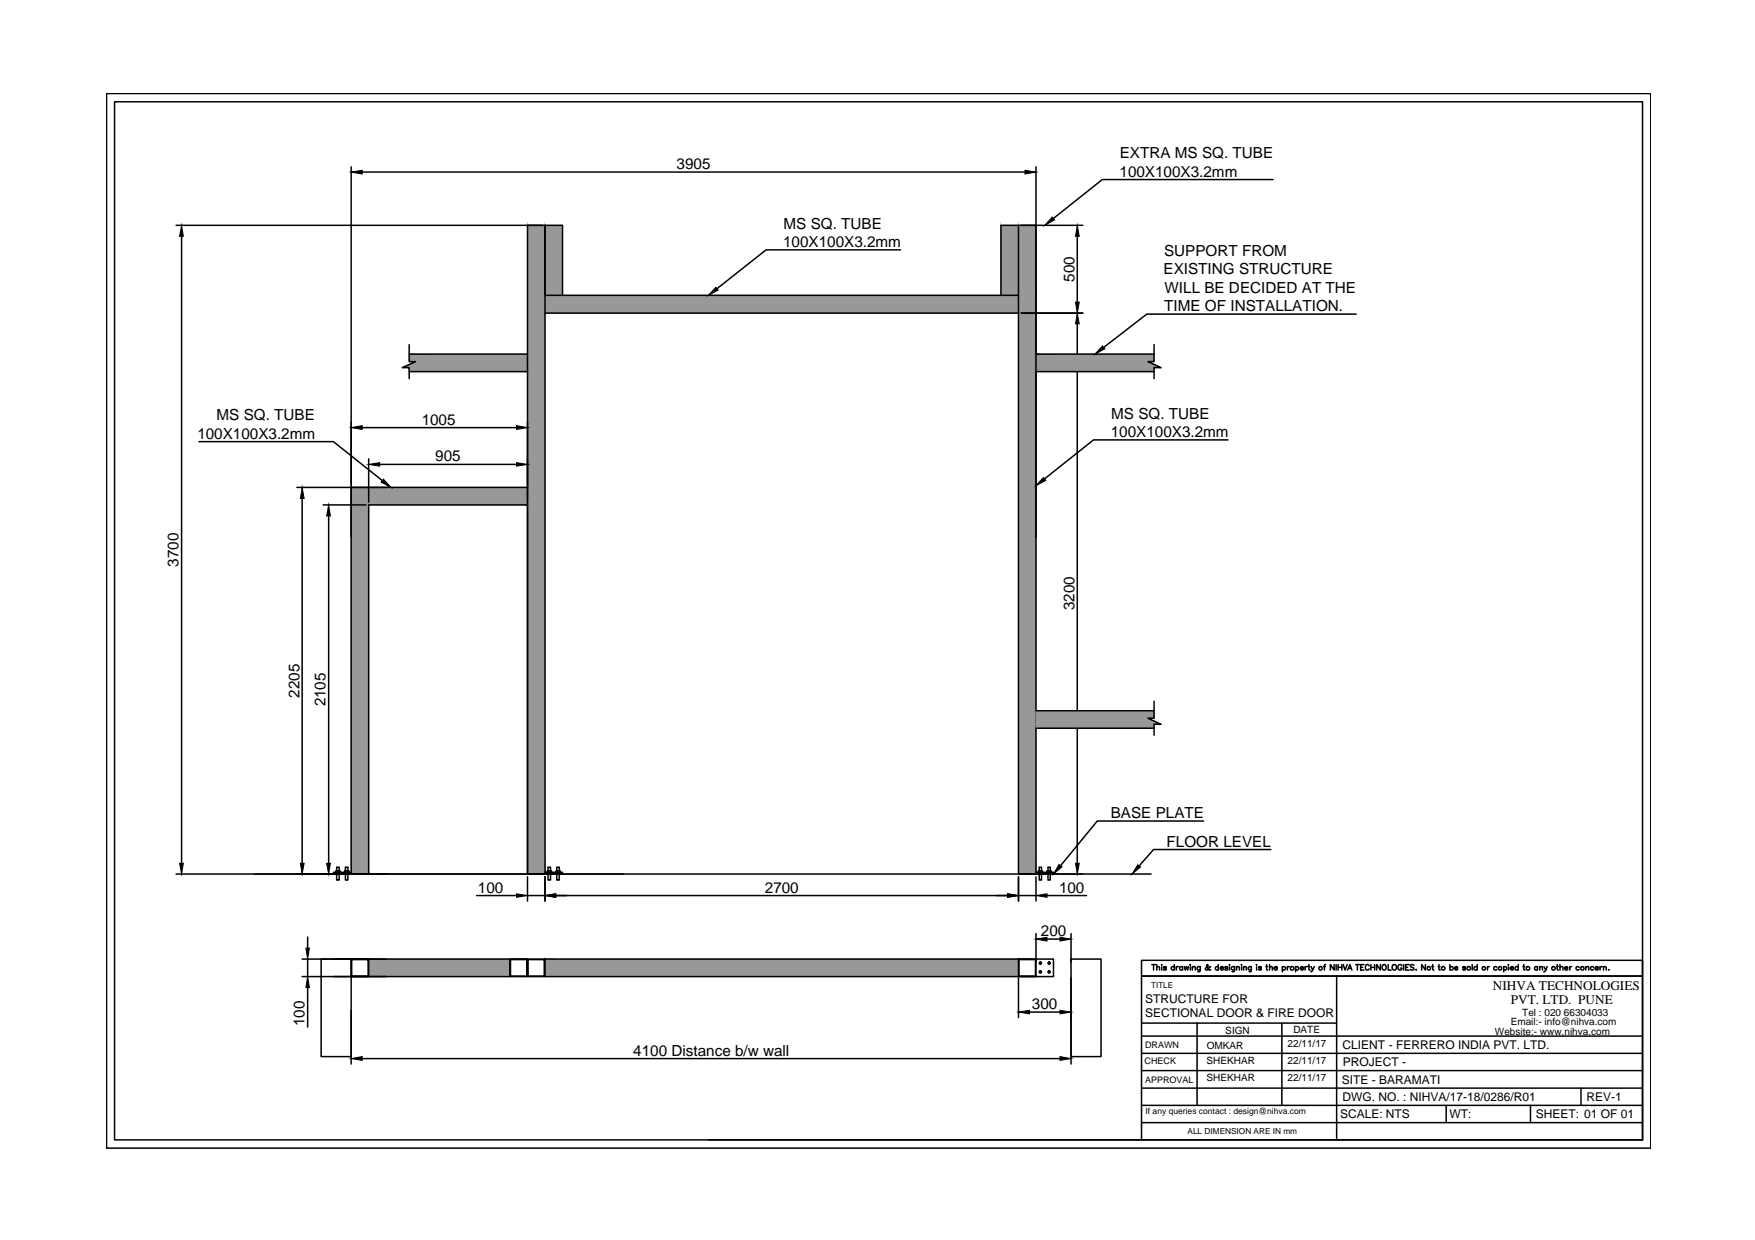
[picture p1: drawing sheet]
<svg xmlns="http://www.w3.org/2000/svg" width="297mm" height="210mm" viewBox="0 0 297 210" stroke-linecap="round" stroke-linejoin="round" font-family="sans-serif">
<!-- layer: 0 -->
<g fill="#989898" stroke="#989898" stroke-width=".17">
<path d="M59.4 82.5v3h29.9zM59.4 82.5h29.9v3z"/>
<path d="M59.4 85.5v62.5h3zM59.4 85.5h3v62.5z"/>
<path d="M69.3 59.9v1.3h20zM69.3 59.9h20v1.3z"/>
<path d="M68.1 62.2h21.2l-19-1zM70.3 61.2h19v1z"/>
<path d="M69.3 62.2v.7h20zM69.3 62.2h20v.7z"/>
<path d="M172.4 38.1v11.9h2.9zM172.4 38.1h2.9v11.9z"/>
<path d="M169.4 38.1v11.9h3zM169.4 38.1h3v11.9z"/>
<path d="M92.2 38.1v11.9h3zM92.2 38.1h3v11.9z"/>
<path d="M89.3 38.1v11.9h2.9zM89.3 38.1h2.9v11.9z"/>
<path d="M172.4 50v3h2.9zM172.4 50h2.9v3z"/>
<path d="M92.2 50v3h80.2zM92.2 50h80.2v3z"/>
<path d="M89.3 50v3h2.9zM89.3 50h2.9v3z"/>
<path d="M172.4 53v95h2.9zM172.4 53h2.9v95z"/>
<path d="M89.3 53v95h2.9zM89.3 53h2.9v95z"/>
<path d="M92.2 162.3v3h80.2zM92.2 162.3h80.2v3z"/>
<path d="M62.4 162.3v3h23.9zM62.4 162.3h23.9v3z"/>
<path d="M175.3 59.9v1.3h20zM175.3 59.9h20v1.3z"/>
<path d="M175.3 61.2v1h21.2zM175.3 61.2h19l2.2 1z"/>
<path d="M175.3 62.2v.7h20zM175.3 62.2h20v.7z"/>
<path d="M175.3 120.3v1.3h20zM175.3 120.3h20v1.3z"/>
<path d="M175.3 121.6v1h21.2zM175.3 121.6h19l2.2 1z"/>
<path d="M175.3 122.6v.7h20zM175.3 122.6h20v.7z"/>
</g>
<g fill="none" stroke="#000" stroke-width=".25">
<path d="M18 15.8h261.4v178.6h-261.4zM19.4 17.2h258.6v175.8h-258.6zM29.8 38.1h62M59.4 28.2v119.8h3h-5.9v-.3h2.9M61.3 29.1h112.2M89.3 38.1h2.9v109.9h-2.9zM172.4 38.1h-3v11.9M172.8 38.1h10.5M175.3 28.2v62.7M215.5 30.4h-28.9l-8.3 6.6M30.7 40v106.1M69.3 58.3v2.9h1l-2.2 1h1.2v1.9"/>
<path d="M69.3 59.9h20M92.2 53h80.2M95.2 50v-11.9h-3v11.9h80.2v-11.9h2.9v109.9h-2.9v-98M152.4 42.3h-22.7l-8.3 6.6M172.8 53h10.5M175.3 59.9h20M182.3 40v11.1M182.3 54.8v91.3M195.3 58.3v2.9h-1l2.2 1h-1.2v1.9M229.5 53.2h-35.4l-7.3 5.6M33.7 74.8h22.7l8.3 6.6M61.3 72.4h26.1"/>
<path d="M62.4 77.7v7.3M64.3 78.6h23.1M69.3 62.9h20M89.3 71.5v13.5M175.3 62.9h20M207.9 74.5h-22.8l-8.3 6.6M50.2 82.5h39.1M51.1 84.4v61.7M54.7 85.5h7.2M55.6 87.3v58.8M195.3 118.7v2.9h-1l2.2 1h-1.2v1.9M175.3 120.3h20"/>
<path d="M175.3 123.3h20M203.7 139h-18l-6.2 7.6M29.8 148h165M52.1 158.6v1.9M57 147.4h.6v.3M57 146.8h.4v2.2h-.4zM57.4 147.4h-.5v.3M58.5 147.4h.6v.3M58.5 146.8h.4v2.2h-.4zM58.9 147.4h-.6v.3M62.4 148v-62.5h26.9v62.5M80.7 151.6h6.7"/>
<path d="M89.3 151.6h2.9M89.3 148.4v4.1M92.2 147.7h3v.3h-5.9h2.9M92.2 148.4v4.1M92.8 147.4h.5v.3M92.8 146.8h.4v2.2h-.4zM93.2 147.4h-.6v.3M94.1 151.6h76.4M94.2 147.4h.6v.3M94.2 146.8h.5v2.2h-.5zM94.7 147.4h-.6v.3M172.4 148.4v4.1"/>
<path d="M172.4 151.6h2.9M175.3 147.7h3v.3h-5.9M175.3 148.4v4.1M175.3 158v7.3h-83.1M175.9 147.4h.5v.3M175.9 146.8h.4v2.2h-.4zM176.3 147.4h-.6v.3M177.2 151.6h6.7M177.2 159h2.2M177.4 147.4h.5v.3M177.4 146.8h.4v2.2h-.4zM177.8 147.4h-.6v.3"/>
<path d="M181.3 158v4.9M215.1 143.8h-19.9l-2.4 2.8M51.1 165.3h38.2M51.1 162.3h14.3M52.1 162.3v3M52.1 167.2v6.7M59.4 178.9h-5v-16.6h5v17.8M59.5 162.4h2.8v2.8h-2.8zM61.3 179.2h118.1M62.4 162.3h-3v3h3v-3h26.9h-3v3M86.4 162.4h2.8v2.8h-2.8zM89.4 162.4h2.7v2.8h-2.7z"/>
<path d="M92.2 162.3h-2.9v3h2.9v-3h80.2M172.4 162.3h5.9v3h-5.8M172.4 162.3v3M172.4 165.5v6.8M172.4 162.3h2.9M172.5 162.4h2.8v2.8h-2.8zM174.2 171.3h5.2M181.3 162.3h5.1v16.6h-5.1zM181.3 165.5v14.6M193.2 178.3h84.8M193.2 175.4h84.8M193.2 173.2h33"/>
<path d="M194.9 163.3h.7M195.2 163.3v.9M195.8 163.8l.2-.2 .2 .1 .1 .5M195.8 163.3v.9M196.6 163.3v.1zM196.6 163.7v.5M197.4 163.7l-.2-.1-.3 .1 .5 .3v.2h-.3l-.2-.1M198.8 163.7a.3 .3 0 0 0-.5 0 .3 .3 0 0 0 0 .4 .3 .3 0 0 0 .5 0M198.8 163.3v.9M199.1 163.6v.6M199.5 163.6l-.3 .1-.1 .2M200.2 163.7a.28 .28 0 0 0-.5 0 .28 .28 0 0 0 0 .4 .28 .28 0 0 0 .5 0"/>
<path d="M200.2 163.6v.6M200.4 163.6l.2 .6 .2-.6 .2 .6 .2-.6M201.5 163.3v.1zM201.5 163.7v.5M201.8 163.8l.3-.2 .2 .1v.5M201.8 163.6v.6M202.6 173.2v13.9M203.2 163.6l-.1 .8-.4 .1M203.2 163.7a.3 .3 0 0 0-.5 0 .3 .3 0 0 0 0 .4 .3 .3 0 0 0 .5 0M204.9 163.7h-.2a.45 .45 0 0 1-.2 .4 .45 .45 0 0 1-.5 0v-.2l.5-.4-.1-.2h-.1a.83 .83 0 0 0 .6 .9v-.1M206.2 163.7a.28 .28 0 0 0-.4 0 .28 .28 0 0 0 0 .4 .28 .28 0 0 0 .4 0M206.2 163.3v.9"/>
<path d="M206.5 163.9h.6a.28 .28 0 0 0-.4-.3 .28 .28 0 0 0-.2 .3 .28 .28 0 0 0 .3 .3l.3-.1M207.8 163.7l-.2-.1-.3 .1v.1l.5 .2v.1l-.2 .1-.3-.1M208.1 163.3v.1zM208.1 163.7v.5M209 163.6l-.1 .8-.4 .1M209 163.7a.3 .3 0 0 0-.5 0 .3 .3 0 0 0 0 .4 .3 .3 0 0 0 .5 0M209.3 163.8l.2-.2 .2 .1 .1 .5M209.3 163.6v.6M210.1 163.3v.1zM210.1 163.7v.5M210.5 163.8l.2-.2 .2 .1v.5M210.5 163.6v.6"/>
<path d="M211.8 163.6v.8l-.4 .1M211.8 163.7a.3 .3 0 0 0-.5 0 .3 .3 0 0 0 0 .4 .3 .3 0 0 0 .5 0M212.7 163.3v.1zM212.7 163.7v.5M213.5 163.7l-.2-.1-.2 .1v.1l.3 .2 .1 .1-.2 .1-.3-.1M214.2 163.6h.3M214.4 163.3v.7l.2 .2M214.9 163.8l.2-.2 .2 .1v.5M214.9 163.3v.9M215.6 163.9h.6a.3 .3 0 0 0-.4-.2 .3 .3 0 0 0-.1 .4 .3 .3 0 0 0 .4 .1l.1-.1M217 173.2v13.9M217 163.7a.3 .3 0 0 1 .5 0 .3 .3 0 0 1 0 .4 .3 .3 0 0 1-.5 0"/>
<path d="M217 163.6v.9M217.9 163.6v.6M218.2 163.6l-.2 .1-.1 .2M219.3 163.7a.28 .28 0 0 1 .4 0 .28 .28 0 0 1 0 .4 .28 .28 0 0 1-.4 0M219.3 163.6v.9M220.1 163.9h.5a.28 .28 0 0 0-.3-.3 .28 .28 0 0 0-.3 .3 .28 .28 0 0 0 .3 .3l.3-.1M220.9 163.6v.6M221.3 163.6l-.3 .1-.1 .2M221.4 163.6h.3M221.5 163.3v.7l.2 .2M221.9 163.6l.3 .6 .3-.6M222.2 164.2l-.3 .3"/>
<path d="M224 163.6h.3M224.4 163.3l-.2 .1v.8M225.8 163.3v.9l-.6-.9v.9M226.1 163.3v.9M226.2 165.2v27.8M226.5 163.3v.9M226.5 163.7h.6M227.1 163.3v.9M227.3 163.3l.4 .9 .3-.9M228.1 164.2l.4-.9 .3 .9M228.3 163.9h.4M229.4 163.3h.7"/>
<path d="M229.7 163.3v.9M230.3 163.7h.3M230.8 163.3h-.5v.9h.5M231.7 163.5a.33 .33 0 0 0-.4-.2 .33 .33 0 0 0-.2 .4v.2a.33 .33 0 0 0 .3 .3 .33 .33 0 0 0 .3-.2M232 163.7h.7M232 163.3v.9M232.7 163.3v.9M233.6 163.3v.9l-.6-.9v.9M234 163.4a.38 .38 0 0 1 .5 0 .38 .38 0 0 1 .1 .5 .34 .34 0 0 1-.3 .3 .34 .34 0 0 1-.4-.3zM235 163.3v.9h.5M237.3 163.5a.39 .39 0 0 0-.6-.2 .39 .39 0 0 0-.1 .6 .34 .34 0 0 0 .3 .3 .34 .34 0 0 0 .4-.3h-.3M237.6 163.3v.9"/>
<path d="M237.9 163.7h.4M238.5 163.3h-.6v.9h.6M239.3 163.4l-.2-.1-.4 .1 .1 .3 .5 .3-.2 .2-.4-.1M239.7 164.1v.1zM241.3 163.3v.9l-.7-.9v.9M242.3 163.6h.4M242.5 163.3v.7l.2 .2M243.4 163.6h.3M243.5 163.3v.7l.3 .2M245.4 163.7a.3 .3 0 0 1 .5 0 .3 .3 0 0 1 0 .4 .3 .3 0 0 1-.5 0M245.4 163.3v.9M246.2 163.9h.5a.28 .28 0 0 0-.3-.3 .28 .28 0 0 0-.2 .3 .28 .28 0 0 0 .2 .3l.3-.1"/>
<path d="M248 163.7l-.1-.1-.3 .1v.1l.4 .2v.1l-.1 .1-.3-.1M249.2 163.3v.9M250 163.7a.3 .3 0 0 0-.4 0 .3 .3 0 0 0 0 .4 .3 .3 0 0 0 .4 0M250 163.3v.9M251.8 163.6v.6M252.1 163.6l-.2 .1-.1 .2M253.4 163.7a.3 .3 0 0 0-.5 0 .3 .3 0 0 0 0 .4 .3 .3 0 0 0 .5 0M254.5 163.7a.28 .28 0 0 1 .4 0 .28 .28 0 0 1 0 .4 .28 .28 0 0 1-.4 0M254.5 163.6v.9M255.3 163.3v.1zM255.3 163.7v.5M255.6 163.9h.6a.28 .28 0 0 0-.4-.3 .28 .28 0 0 0-.2 .3 .28 .28 0 0 0 .3 .3l.3-.1"/>
<path d="M257 163.7a.3 .3 0 0 0-.5 0 .3 .3 0 0 0 0 .4 .3 .3 0 0 0 .5 0M257 163.3v.9M257.8 163.6h.3M257.9 163.3v.7l.2 .2M260.2 163.7a.28 .28 0 0 0-.4 0 .28 .28 0 0 0 0 .4 .28 .28 0 0 0 .4 0M260.2 163.6v.6M260.6 163.8l.2-.2 .2 .1 .1 .5M260.6 163.6v.6M261.3 163.6l.3 .6 .3-.6M261.6 164.2l-.3 .3M263.4 163.6h.3M263.6 163.3v.7l.2 .2"/>
<path d="M264 163.8l.2-.2 .3 .1v.5M264 163.3v.9M264.8 163.9h.5a.28 .28 0 0 0-.3-.3 .28 .28 0 0 0-.2 .3 .28 .28 0 0 0 .2 .3l.3-.1M265.7 163.6v.6M266 163.6l-.2 .1-.1 .2M267.3 163.7a.3 .3 0 0 0-.5 0 .3 .3 0 0 0 0 .4 .3 .3 0 0 0 .5 0M268.4 163.8l.2-.2 .3 .1v.5M268.4 163.6v.6M269.7 163.7a.3 .3 0 0 0-.4 0 .3 .3 0 0 0 0 .4 .3 .3 0 0 0 .4 0M270 163.9h.5a.28 .28 0 0 0-.3-.3 .28 .28 0 0 0-.3 .3 .28 .28 0 0 0 .3 .3l.3-.1M270.8 163.6v.6M271.2 163.6l-.4 .3"/>
<path d="M271.4 163.8l.2-.2 .2 .1 .1 .5M271.4 163.6v.6M272.2 164.2h.1zM119.9 193h158.1M193.2 193v-27.8h84.8h-84.8v-2.6h84.8v30.4M193.2 184.2h84.8M193.2 181.2h84.8M193.2 187.1h84.8M193.2 190h84.8M244.8 187.1v2.9M259 187.1v2.9M267.6 184.2v2.9"/>
<circle cx="176.1" cy="163" r=".19"/>
<circle cx="176.1" cy="164.5" r=".19"/>
<circle cx="177.6" cy="164.5" r=".19"/>
<circle cx="177.6" cy="163" r=".19"/>
<circle cx="218.7" cy="163.9" r=".31"/>
<circle cx="223.5" cy="163.9" r=".29"/>
<circle cx="236" cy="163.7" r=".43"/>
<circle cx="241.8" cy="163.9" r=".29"/>
<circle cx="244.3" cy="163.9" r=".3"/>
<circle cx="248.6" cy="163.9" r=".31"/>
<circle cx="251.1" cy="163.9" r=".29"/>
<circle cx="253.9" cy="163.9" r=".29"/>
<circle cx="258.6" cy="163.9" r=".31"/>
<circle cx="262.9" cy="163.9" r=".31"/>
<circle cx="267.8" cy="163.9" r=".29"/>
</g>
<g fill="#000" stroke="#000" stroke-width=".17">
<path d="M59.4 29.1l1.9-.3v.7zM173.5 28.8l1.8 .3-1.8 .4zM178.1 36.7l.4 .5-1.7 .9zM30.7 38.1l.3 1.9h-.6zM121.2 48.6l.3 .5-1.6 .9zM182.3 53l.4 1.8h-.7zM182 51.1h.7l-.4 1.9zM182.3 38.1l.4 1.9h-.7zM186.6 58.5l.4 .6-1.7 .8zM59.4 72.4l1.9-.3v.6zM62.4 78.6l1.9-.3v.6zM87.4 78.3l1.9 .3-1.9 .3z"/>
<path d="M87.4 72.1l1.9 .3-1.9 .3zM51.1 82.5l.4 1.9h-.7zM55.6 85.5l.3 1.8h-.6zM64.9 81.1l1.3 1.4-1.7-.9zM176.6 80.8l.4 .5-1.7 .9zM30.4 146.1h.6l-.3 1.9zM50.8 146.1h.7l-.4 1.9zM55.3 146.1h.6l-.3 1.9zM87.4 151.3l1.9 .3-1.9 .3zM92.2 151.6l1.9-.3v.6zM170.5 151.3l1.9 .3-1.9 .3zM175.3 151.6l1.9-.3v.6z"/>
<path d="M175.3 159l1.9-.3v.6zM179.4 158.7l1.9 .3-1.9 .3zM179.2 146.3l.5 .4-1.4 1.3zM182 146.1h.7l-.4 1.9zM192.6 146.4l.4 .4-1.4 1.2zM51.8 160.5h.6l-.3 1.8zM52.1 165.3l.3 1.9h-.6zM59.4 179.2l1.9-.3v.6zM172.4 171.3l1.8-.3v.6zM179.4 171l1.9 .3-1.9 .3zM179.4 178.9l1.9 .3-1.9 .3z"/>
</g>
<g font-size="2.6">
<text x="114.5" y="28.7">3905</text>
<text x="189.5" y="29.9">100X100X3.2mm</text>
<text x="189.5" y="26.8">EXTRA MS SQ. TUBE</text>
<text x="132.5" y="41.8">100X100X3.2mm</text>
<text x="132.6" y="38.7">MS SQ. TUBE</text>
<text x="181.9" y="47.7" transform="rotate(-90 181.9 47.7)">500</text>
<text x="196.9" y="46.4">EXISTING STRUCTURE</text>
<text x="197" y="43.3">SUPPORT FROM</text>
<text x="197.1" y="52.7">TIME OF INSTALLATION.</text>
<text x="197.1" y="49.6">WILL BE DECIDED AT THE</text>
<text x="36.7" y="71.2">MS SQ. TUBE</text>
<text x="71.4" y="71.9">1005</text>
<text x="188.1" y="70.9">MS SQ. TUBE</text>
<text x="33.4" y="74.3">100X100X3.2mm</text>
<text x="188" y="74">100X100X3.2mm</text>
<text x="73.7" y="78.1">905</text>
<text x="30.2" y="95.9" transform="rotate(-90 30.2 95.9)">3700</text>
<text x="181.9" y="103.3" transform="rotate(-90 181.9 103.3)">3200</text>
<text x="50.7" y="118.1" transform="rotate(-90 50.7 118.1)">2205</text>
<text x="55.1" y="119.6" transform="rotate(-90 55.1 119.6)">2105</text>
<text x="188" y="138.5">BASE PLATE</text>
<text x="197.4" y="143.3">FLOOR LEVEL</text>
<text x="80.9" y="151.1">100</text>
<text x="129.5" y="151.1">2700</text>
<text x="179.2" y="151.1">100</text>
<text x="176.2" y="158.5">200</text>
<text x="51.6" y="173.7" transform="rotate(-90 51.6 173.7)">100</text>
<text x="174.7" y="170.8">300</text>
<text x="107.2" y="178.7">4100 Distance b/w wall</text>
</g>
<g font-size="2.2">
<text x="252.7" y="167.6">NIHVA TECHNOLOGIES</text>
<text x="255.7" y="170">PVT. LTD. PUNE</text>
</g>
<g font-size="2">
<text x="193.8" y="169.7">STRUCTURE FOR</text>
<text x="193.8" y="172.2">SECTIONAL DOOR &amp; FIRE DOOR</text>
<text x="227.2" y="177.6">CLIENT - FERRERO INDIA PVT. LTD.</text>
<text x="227.1" y="183.4">SITE - BARAMATI</text>
<text x="227.3" y="180.5">PROJECT -</text>
<text x="226.8" y="189.3">SCALE: NTS</text>
<text x="227.2" y="186.4">DWG. NO. : NIHVA/17-18/0286/R01</text>
<text x="245.3" y="189.3">WT:</text>
<text x="259.9" y="189.3">SHEET: 01 OF 01</text>
<text x="268.5" y="186.3">REV-1</text>
</g>
<g font-size="1.7">
<text x="255.7" y="173.6">Email:- info@nihva.com</text>
<text x="257.6" y="171.9">Tel : 020 66304033</text>
<text x="204.3" y="177.5">OMKAR</text>
<text x="207.4" y="175">SIGN</text>
<text x="217.9" y="177.2">22/11/17</text>
<text x="218.9" y="174.9">DATE</text>
<text x="253" y="175.2">Website:- www.nihva.com</text>
<text x="204.2" y="180">SHEKHAR</text>
<text x="204.2" y="183">SHEKHAR</text>
<text x="217.9" y="180.1">22/11/17</text>
<text x="217.9" y="183">22/11/17</text>
</g>
<g font-size="1.5">
<text x="193.8" y="177.5">DRAWN</text>
<text x="193.7" y="180">CHECK</text>
<text x="193.8" y="183.3">APPROVAL</text>
</g>
<g font-size="1.4">
<text x="194.9" y="167.3">TITLE</text>
<text x="193.9" y="188.6">If any queries contact : design@nihva.com</text>
<text x="201" y="191.9">ALL DIMENSION ARE IN mm</text>
</g>
</svg>
